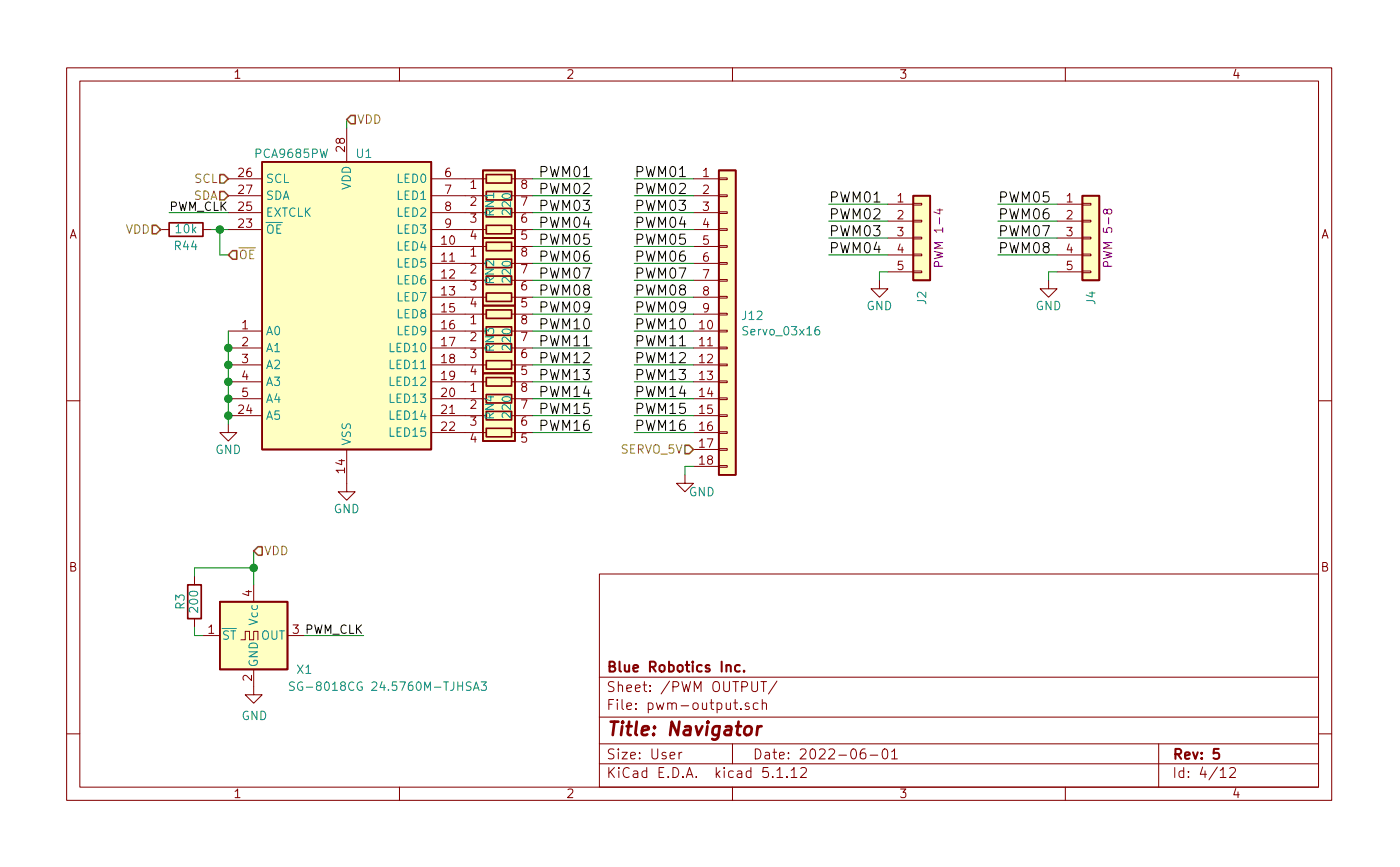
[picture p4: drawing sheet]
<svg xmlns="http://www.w3.org/2000/svg" width="210mm" height="130mm" viewBox="0 0 210 130" stroke-linecap="round" stroke-linejoin="round" font-family="sans-serif">
<g fill="none" stroke="#840000" stroke-width=".15">
<path d="M10 10.2h190v110h-190zM12 12.2h186v106h-186zM52.1 19.2v5.1M60 10.2v2M110 10.2v2M160 10.2v2M24.1 34.5h1.3M30.5 34.5h1.2M34.3 26.8h5.1M34.3 29.4h5.1M34.3 31.9h5.1M34.3 34.5h5.1"/>
<path d="M64.8 26.8h8.2M64.8 29.4h7.6M64.8 31.9h7.6M64.8 34.5h8.2M64.8 37h8.2M64.8 39.5h7.6M76.8 26.8h3.2M76.8 29.4h3.2M76.8 31.9h3.2M76.8 34.5h3.2M76.8 37h3.2M76.8 39.5h3.2"/>
<path d="M104.1 26.8h3.8M104.1 29.4h3.8M104.1 31.9h3.8M104.1 34.5h3.8M104.1 37h3.8M104.1 39.5h3.8M107.9 39.4h1.3v.3h-1.3zM107.9 36.9h1.3v.2h-1.3zM107.9 34.3h1.3v.3h-1.3zM107.9 31.8h1.3v.3h-1.3zM107.9 29.3h1.3v.2h-1.3zM107.9 26.7h1.3v.3h-1.3z"/>
<path d="M133.3 30.7h3.9M133.3 33.2h3.9M133.3 35.7h3.9M133.3 38.3h3.9M137.2 38.2h1.2v.2h-1.2zM137.2 33.1h1.2v.2h-1.2zM137.2 30.5h1.2v.3h-1.2zM137.2 35.6h1.2v.3h-1.2zM158.7 30.7h3.9M158.7 33.2h3.9M158.7 35.7h3.9M158.7 38.3h3.9"/>
<path d="M162.6 38.2h1.2v.2h-1.2zM162.6 33.1h1.2v.2h-1.2zM162.6 30.5h1.2v.3h-1.2zM162.6 35.6h1.2v.3h-1.2zM34.3 49.7h5.1M34.3 52.2h5.1M34.3 54.8h5.1M34.3 57.3h5.1M34.3 59.9h5.1M64.8 42.1h7.6M64.8 44.6h8.2M64.8 47.2h8.2"/>
<path d="M64.8 49.7h7.6M64.8 52.2h7.6M64.8 54.8h8.2M64.8 57.3h8.2M64.8 59.9h7.6M76.8 42.1h3.2M76.8 44.6h3.2M76.8 47.2h3.2M76.8 49.7h3.2M76.8 52.2h3.2M76.8 54.8h3.2M76.8 57.3h3.2"/>
<path d="M76.8 59.9h3.2M104.1 42.1h3.8M104.1 44.6h3.8M104.1 47.2h3.8M104.1 49.7h3.8M104.1 52.2h3.8M104.1 54.8h3.8M104.1 57.3h3.8M104.1 59.9h3.8M107.9 59.7h1.3v.3h-1.3zM107.9 57.2h1.3v.3h-1.3zM107.9 54.7h1.3v.2h-1.3z"/>
<path d="M107.9 52.1h1.3v.3h-1.3zM107.9 49.6h1.3v.2h-1.3zM107.9 47h1.3v.3h-1.3zM107.9 44.5h1.3v.3h-1.3zM107.9 42h1.3v.2h-1.3zM132.1 42.1v1.3h-1.3l1.3 1.2 1.2-1.2h-1.2M133.3 40.8h3.9M137.2 40.7h1.2v.2h-1.2zM157.5 42.1v1.3h1.2l-1.2 1.2-1.3-1.2h1.3M158.7 40.8h3.9M162.6 40.7h1.2v.2h-1.2zM10 60.2h2"/>
<path d="M34.3 63.7v1.2h1.3l-1.3 1.3-1.3-1.3h1.3M34.3 62.4h5.1M52.1 67.5v6.3h1.2l-1.2 1.3-1.3-1.3h1.3M64.8 62.4h7.6M64.8 64.9h8.2M76.8 62.4h3.2M76.8 64.9h3.2M102.9 71.3v1.3h1.2l-1.2 1.2-1.3-1.2h1.3M104.1 62.4h3.8M104.1 64.9h3.8M104.1 67.5h3.8M104.1 70h3.8"/>
<path d="M107.9 69.9h1.3v.3h-1.3zM107.9 67.4h1.3v.2h-1.3zM107.9 64.8h1.3v.3h-1.3zM107.9 62.3h1.3v.2h-1.3zM198 60.2h2M29.2 86.5v1.3M29.2 92.9v1.3M30.5 95.4h2.5M36.2 96.1h.6v-1.3h.7v1.3h.6v-1.3h.6v1.3M38.1 87.8v2.5M43.2 95.4h2.5M90 86.2h108v32h-108z"/>
<path d="M10 110.2h2M38.1 100.5v3.8h1.3l-1.3 1.3-1.3-1.3h1.3M60 118.2v2M90 114.7h108M90 111.7h108M90 107.7h108M90 101.7h108M102 113v.9M102.4 113h-.3l-.1 .2M110 111.7v3M110 118.2v2M111.3 106.4v.1h-.1l.1-.1v.1"/>
<path d="M112.5 105.6l-.4-.1-.2 .3a.48 .48 0 0 0 .6 .3v.1v.3h-.2h-.4M113.8 105.6a.53 .53 0 0 0-.6 .1v.7a.53 .53 0 0 0 .6 .1M114.3 102.3h.8M114.5 105.7a.38 .38 0 0 1 .6 0v.8M114.5 105v1.5M114.7 102.3v1.5M116.7 115.7l.4-.5v1.5M116.7 116.7h.9M116.7 102.3l-1.3 1.9M118.2 116.6l.1 .1h-.1h-.1l.1-.1v.1M118.8 115.7l.5-.5v1.5M118.8 116.7h.9"/>
<path d="M120.3 115.4l.2-.2h.3l.3 .2v.3v.2l-.9 .8h.9M129.9 112.4a.62 .62 0 0 0-.7 .7v.6a.48 .48 0 0 0 .8 .1 .61 .61 0 0 0-.1-.7l-.4-.1-.3 .3M130.7 113.4h1.1M132.6 112.6a.37 .37 0 0 1 .4-.2 .37 .37 0 0 1 .3 .3v.3a.72 .72 0 0 1-.3 .9l-.4-.1-.1-.4zM133.9 112.9l.4-.5v1.5M133.9 113.9h.9M160 118.2v2M174 111.7v6.5M183.3 115.7l.4-.5v1.5M183.3 116.7h.8M184.7 115.4l.2-.2 .5 .1a.4 .4 0 0 1 .1 .6l-.9 .8h.9M198 110.2h2"/>
</g>
<path d="M111.1 99.9l-.4-.1-.3 .3 .1 .6 .2 .1h.4M111.7 100.7l.1 .1h-.1v-.1v.1M183 112.4h-.7l-.1 .8a.62 .62 0 0 1 .8-.1l.1 .2-.1 .5-.2 .1h-.3l-.3-.1" fill="none" stroke="#840000" stroke-width=".3"/>
<path d="M112.1 109.1a.54 .54 0 0 1 .8 .3l-.1 .6a.56 .56 0 0 1-.5 .4 .56 .56 0 0 1-.5-.4v-.6zM113.8 109l-.2 1.4M114.4 109a.55 .55 0 0 0-.7 .4" fill="none" stroke="#840000" stroke-width=".41"/>
<g fill="#ffffc2" stroke="#ffffc2" stroke-width=".15">
<path d="M72.5 25.6h4.8v10.1h-4.8z"/>
<path d="M72.5 35.7h4.8v10.2h-4.8z"/>
<path d="M72.5 45.9h4.8v10.2h-4.8z"/>
<path d="M72.5 56.1h4.8v10.1h-4.8z"/>
<path d="M39.4 24.3h25.4v43.2h-25.4z"/>
<path d="M107.9 25.6h2.6v45.7h-2.6z"/>
<path d="M33 90.3h10.2v10.2h-10.2z"/>
<path d="M162.6 29.4h2.5v12.7h-2.5z"/>
<path d="M137.2 29.4h2.5v12.7h-2.5z"/>
</g>
<g fill="none" stroke="#840000" stroke-width=".25">
<path d="M25.4 33.5h5.1v2h-5.1zM39.4 24.3h25.4v43.2h-25.4zM72.5 25.6h4.8v10.1h-4.8zM72.5 35.7h4.8v10.2h-4.8zM73 26.2h3.8v1.3h-3.8zM73 28.8h3.8v1.2h-3.8zM73 31.3h3.8v1.3h-3.8zM73 33.8h3.8v1.3h-3.8zM73 36.4h3.8v1.2h-3.8zM73 38.9h3.8v1.3h-3.8zM107.9 25.6h2.6v45.7h-2.6zM137.2 29.4h2.5v12.7h-2.5z"/>
<path d="M162.6 29.4h2.5v12.7h-2.5zM72.5 45.9h4.8v10.2h-4.8zM72.5 56.1h4.8v10.1h-4.8zM73 41.5h3.8v1.2h-3.8zM73 44h3.8v1.3h-3.8zM73 46.5h3.8v1.3h-3.8zM73 49.1h3.8v1.2h-3.8zM73 51.6h3.8v1.3h-3.8zM73 54.2h3.8v1.2h-3.8zM73 56.7h3.8v1.3h-3.8zM73 59.2h3.8v1.3h-3.8zM73 61.8h3.8v1.2h-3.8z"/>
<path d="M73 64.3h3.8v1.3h-3.8zM28.2 87.8h2v5.1h-2zM33 90.3h10.2v10.2h-10.2z"/>
</g>
<path d="M123 49h-.2a.79 .79 0 0 0-.2 1.3l.5-.1v-.6a.4 .4 0 0 0-.7 .2M44.2 102.5l-.5-.1-.2 .2 .1 .3 .5 .3v.3a.56 .56 0 0 1-.6 .1M45.4 102.5a.59 .59 0 0 0-.7 .5 .59 .59 0 0 0 .7 .6l.1-.5h-.3M71.1 103.7l.4-1.3 .5 1.3M71.2 103.3h.6M72.3 102.4h.8l-.5 .5 .4 .1 .1 .4-.3 .3h-.4l-.1-.2" fill="none" stroke="#008484" stroke-width=".15"/>
<path d="M141 40l-.1-.7h-.5l-.1 .2v.5h1.3M141.1 31.3v.8l-.8-.3M166.3 31.6l.2-.2h.3l.2 .2-.1 .4-.1 .1h-.4l-.1-.5-.3-.2-.3 .2v.3l.3 .2 .3-.2M166.4 40l-.1-.7h-.5l-.1 .2v.5h1.3" fill="none" stroke="#840084" stroke-width=".15"/>
<g fill="none" stroke="#008400" stroke-width=".15">
<path d="M52.1 18v1.2M25.4 31.9h8.9M31.7 34.5h2.6M33 34.5v3.8h1.3M80 34.5h8.9M80 31.9h8.9M80 26.8h8.9M80 29.4h8.9M80 37h8.9M80 39.5h8.9M95.2 34.5h8.9M95.2 31.9h8.9"/>
<path d="M95.2 26.8h8.9M95.2 29.4h8.9M95.2 37h8.9M95.2 39.5h8.9M124.5 30.7h8.8M124.5 38.3h8.8M124.5 35.7h8.8M124.5 33.2h8.8M149.9 30.7h8.8M149.9 38.3h8.8M149.9 35.7h8.8M149.9 33.2h8.8"/>
<path d="M34.3 49.7v14M80 42.1h8.9M80 59.9h8.9M80 57.3h8.9M80 54.8h8.9M80 52.2h8.9M80 49.7h8.9M80 47.2h8.9M80 44.6h8.9M95.2 42.1h8.9M95.2 59.9h8.9M95.2 57.3h8.9"/>
<path d="M95.2 54.8h8.9M95.2 52.2h8.9M95.2 49.7h8.9M95.2 47.2h8.9M95.2 44.6h8.9M133.3 40.8h-1.2v1.3M158.7 40.8h-1.2v1.3M80 64.9h8.9M80 62.4h8.9M95.2 64.9h8.9M95.2 62.4h8.9M104.1 70h-1.2v1.3"/>
<path d="M29.2 94.2v1.2h1.3M38.1 82.7v5.1M38.1 85.3h-8.9v1.2M45.7 95.4h8.9"/>
</g>
<path d="M52.7 17.3h.6v1.3h-.6l-.6-.6zM22.9 33.8h.6l.6 .7-.6 .6h-.6zM33 26.2h.7l.6 .6-.6 .7h-.7zM33 28.8h.7l.6 .6-.6 .6h-.7zM34.9 37.6h.7v1.3h-.7l-.6-.6zM102.9 66.9h.6l.6 .6-.6 .6h-.6zM38.7 82.1h.7v1.3h-.7l-.6-.7z" fill="none" stroke="#848400" stroke-width=".25"/>
<g fill="#008400" stroke="#008400" stroke-width=".25">
<circle cx="34.3" cy="57.3" r=".51"/>
<circle cx="34.3" cy="59.9" r=".51"/>
<circle cx="34.3" cy="54.8" r=".51"/>
<circle cx="34.3" cy="62.4" r=".51"/>
<circle cx="38.1" cy="85.3" r=".51"/>
<circle cx="33" cy="34.5" r=".51"/>
<circle cx="34.3" cy="52.2" r=".51"/>
</g>
<text font-size="2.8" fill="#840000" x="91" y="110.5">Title: Navigator</text>
<g font-size="2.1">
<text x="81.4" y="26.6">PWM01</text>
<text x="81.4" y="29.1">PWM02</text>
<text x="95.2" y="26.6">PWM01</text>
<text x="95.2" y="29.1">PWM02</text>
<text x="81.4" y="31.7">PWM03</text>
<text x="81.4" y="34.2">PWM04</text>
<text x="95.2" y="31.7">PWM03</text>
<text x="95.2" y="34.2">PWM04</text>
<text x="124.5" y="30.4">PWM01</text>
<text x="124.5" y="32.9">PWM02</text>
<text x="124.5" y="35.5">PWM03</text>
<text x="149.9" y="35.5">PWM07</text>
<text x="149.9" y="32.9">PWM06</text>
<text x="149.9" y="30.4">PWM05</text>
<text x="81.4" y="36.8">PWM05</text>
<text x="81.4" y="39.3">PWM06</text>
<text x="81.4" y="41.8">PWM07</text>
<text x="95.2" y="39.3">PWM06</text>
<text x="95.2" y="41.8">PWM07</text>
<text x="95.2" y="36.8">PWM05</text>
<text x="124.5" y="38">PWM04</text>
<text x="149.9" y="38">PWM08</text>
<text x="81.4" y="44.4">PWM08</text>
<text x="81.4" y="46.9">PWM09</text>
<text x="95.2" y="46.9">PWM09</text>
<text x="95.2" y="44.4">PWM08</text>
<text x="81.4" y="52">PWM11</text>
<text x="81.4" y="49.5">PWM10</text>
<text x="95.2" y="52">PWM11</text>
<text x="95.2" y="49.5">PWM10</text>
<text x="81.4" y="59.6">PWM14</text>
<text x="81.4" y="57.1">PWM13</text>
<text x="81.4" y="54.5">PWM12</text>
<text x="95.2" y="59.6">PWM14</text>
<text x="95.2" y="57.1">PWM13</text>
<text x="95.2" y="54.5">PWM12</text>
<text x="81.4" y="64.7">PWM16</text>
<text x="81.4" y="62.2">PWM15</text>
<text x="95.2" y="64.7">PWM16</text>
<text x="95.2" y="62.2">PWM15</text>
</g>
<g font-size="2.1" fill="#840000">
<text x="91" y="100.9">Blue Robotics Inc.</text>
<text x="91" y="106.6">File: pwm-output.sch</text>
<text x="91" y="103.9">Sheet: /PWM OUTPUT/</text>
<text x="91" y="116.8">KiCad E.D.A. kicad 5.1.12</text>
<text x="91" y="114">Size: User</text>
<text x="113" y="114">Date: 2022-06-01</text>
<text x="176" y="114">Rev: 5</text>
<text x="176" y="116.8">Id: 4/12</text>
</g>
<g font-size="1.8" fill="#840000">
<text x="35" y="11.8">1</text>
<text x="85" y="11.8">2</text>
<text x="135" y="11.8">3</text>
<text x="185" y="11.8">4</text>
<text x="51.8" y="22.7" transform="rotate(-90 51.8 22.7)">28</text>
<text x="35.9" y="26.6">26</text>
<text x="35.9" y="29.1">27</text>
<text x="66.8" y="26.6">6</text>
<text x="66.8" y="29.1">7</text>
<text x="70.6" y="28.4">1</text>
<text x="78.3" y="28.4">8</text>
<text x="105.6" y="26.6">1</text>
<text x="105.6" y="29.1">2</text>
<text x="10.4" y="35.8">A</text>
<text x="35.9" y="34.2">23</text>
<text x="35.9" y="31.7">25</text>
<text x="66.8" y="31.7">8</text>
<text x="66.8" y="34.2">9</text>
<text x="70.6" y="30.9">2</text>
<text x="70.6" y="33.5">3</text>
<text x="70.6" y="36">4</text>
<text x="78.3" y="36">5</text>
<text x="78.3" y="33.5">6</text>
<text x="78.3" y="30.9">7</text>
<text x="105.6" y="31.7">3</text>
<text x="105.6" y="34.2">4</text>
<text x="134.8" y="30.4">1</text>
<text x="134.8" y="32.9">2</text>
<text x="134.8" y="35.5">3</text>
<text x="160.2" y="30.4">1</text>
<text x="160.2" y="32.9">2</text>
<text x="160.2" y="35.5">3</text>
<text x="198.4" y="35.8">A</text>
<text x="66.3" y="36.8">10</text>
<text x="66.3" y="39.3">11</text>
<text x="66.3" y="41.8">12</text>
<text x="70.6" y="38.5">1</text>
<text x="70.6" y="41.1">2</text>
<text x="78.3" y="41.1">7</text>
<text x="78.3" y="38.5">8</text>
<text x="105.6" y="36.8">5</text>
<text x="105.6" y="39.3">6</text>
<text x="105.6" y="41.8">7</text>
<text x="134.8" y="38">4</text>
<text x="134.8" y="40.6">5</text>
<text x="160.2" y="38">4</text>
<text x="160.2" y="40.6">5</text>
<text x="66.3" y="44.4">13</text>
<text x="66.3" y="46.9">15</text>
<text x="70.6" y="43.6">3</text>
<text x="70.6" y="46.2">4</text>
<text x="78.3" y="46.2">5</text>
<text x="78.3" y="43.6">6</text>
<text x="105.6" y="44.4">8</text>
<text x="105.6" y="46.9">9</text>
<text x="36.3" y="49.5">1</text>
<text x="36.3" y="52">2</text>
<text x="66.3" y="49.5">16</text>
<text x="66.3" y="52">17</text>
<text x="70.6" y="48.7">1</text>
<text x="70.6" y="51.2">2</text>
<text x="70.6" y="53.8">3</text>
<text x="78.3" y="53.8">6</text>
<text x="78.3" y="51.2">7</text>
<text x="78.3" y="48.7">8</text>
<text x="105.1" y="49.5">10</text>
<text x="105.1" y="52">11</text>
<text x="36.3" y="54.5">3</text>
<text x="36.3" y="57.1">4</text>
<text x="36.3" y="59.6">5</text>
<text x="66.3" y="54.5">18</text>
<text x="66.3" y="57.1">19</text>
<text x="66.3" y="59.6">20</text>
<text x="70.6" y="56.3">4</text>
<text x="70.6" y="58.9">1</text>
<text x="78.3" y="56.3">5</text>
<text x="78.3" y="58.9">8</text>
<text x="105.1" y="54.5">12</text>
<text x="105.1" y="57.1">13</text>
<text x="105.1" y="59.6">14</text>
<text x="35.9" y="62.2">24</text>
<text x="66.3" y="62.2">21</text>
<text x="66.3" y="64.7">22</text>
<text x="70.6" y="61.4">2</text>
<text x="70.6" y="63.9">3</text>
<text x="78.3" y="63.9">6</text>
<text x="78.3" y="61.4">7</text>
<text x="105.1" y="62.2">15</text>
<text x="105.1" y="64.7">16</text>
<text x="51.8" y="71" transform="rotate(-90 51.8 71)">14</text>
<text x="70.6" y="66.5">4</text>
<text x="78.3" y="66.5">5</text>
<text x="105.1" y="67.2">17</text>
<text x="105.1" y="69.8">18</text>
<text x="10.4" y="85.8">B</text>
<text x="37.8" y="89.6" transform="rotate(-90 37.8 89.6)">4</text>
<text x="198.4" y="85.8">B</text>
<text x="31.3" y="95.2">1</text>
<text x="37.8" y="102.3" transform="rotate(-90 37.8 102.3)">2</text>
<text x="35" y="119.8">1</text>
<text x="85" y="119.8">2</text>
<text x="135" y="119.8">3</text>
<text x="185" y="119.8">4</text>
</g>
<g font-size="1.8" fill="#008484">
<text x="38.5" y="23.7">PCA9685PW</text>
<text x="53.6" y="23.7">U1</text>
<text x="39.9" y="27.5">SCL</text>
<text x="52.7" y="28.5" transform="rotate(-90 52.7 28.5)">VDD</text>
<text x="59.7" y="27.5">LED0</text>
<text x="26.5" y="35">10k</text>
<text x="39.9" y="35.1">OE</text>
<text x="39.9" y="32.6">EXTCLK</text>
<text x="39.9" y="30">SDA</text>
<text x="59.7" y="30">LED1</text>
<text x="59.7" y="32.6">LED2</text>
<text x="59.7" y="35.1">LED3</text>
<text x="74.2" y="32.4" transform="rotate(-90 74.2 32.4)">RN1</text>
<text x="76.8" y="32.1" transform="rotate(-90 76.8 32.1)">220</text>
<text x="26.3" y="37.6">R44</text>
<text x="59.7" y="37.6">LED4</text>
<text x="59.7" y="40.2">LED5</text>
<text x="59.7" y="42.7">LED6</text>
<text x="59.7" y="45.3">LED7</text>
<text x="59.7" y="47.8">LED8</text>
<text x="74.2" y="42.6" transform="rotate(-90 74.2 42.6)">RN2</text>
<text x="76.8" y="42.3" transform="rotate(-90 76.8 42.3)">220</text>
<text x="130.1" y="46.6">GND</text>
<text x="139.1" y="45.7" transform="rotate(-90 139.1 45.7)">J2</text>
<text x="155.5" y="46.6">GND</text>
<text x="164.5" y="45.7" transform="rotate(-90 164.5 45.7)">J4</text>
<text x="39.9" y="50.3">A0</text>
<text x="39.9" y="52.9">A1</text>
<text x="58.8" y="52.9">LED10</text>
<text x="59.7" y="50.3">LED9</text>
<text x="74.2" y="52.7" transform="rotate(-90 74.2 52.7)">RN3</text>
<text x="76.8" y="52.5" transform="rotate(-90 76.8 52.5)">220</text>
<text x="111.5" y="48.1">J12</text>
<text x="111.9" y="50.4">Servo_03x16</text>
<text x="39.9" y="55.4">A2</text>
<text x="39.9" y="58">A3</text>
<text x="58.8" y="55.4">LED11</text>
<text x="58.8" y="58">LED12</text>
<text x="39.9" y="63">A5</text>
<text x="39.9" y="60.5">A4</text>
<text x="58.8" y="60.5">LED13</text>
<text x="58.8" y="63">LED14</text>
<text x="58.8" y="65.6">LED15</text>
<text x="74.2" y="62.9" transform="rotate(-90 74.2 62.9)">RN4</text>
<text x="76.8" y="62.6" transform="rotate(-90 76.8 62.6)">220</text>
<text x="32.3" y="68.2">GND</text>
<text x="52.7" y="67" transform="rotate(-90 52.7 67)">VSS</text>
<text x="50.1" y="77.1">GND</text>
<text x="103.5" y="74.5">GND</text>
<text x="27.7" y="91.5" transform="rotate(-90 27.7 91.5)">R3</text>
<text x="29.8" y="91.8" transform="rotate(-90 29.8 91.8)">200</text>
<text x="38.7" y="93.8" transform="rotate(-90 38.7 93.8)">Vcc</text>
<text x="33.3" y="96.1">ST</text>
<text x="38.7" y="100.3" transform="rotate(-90 38.7 100.3)">GND</text>
<text x="39.2" y="96.1">OUT</text>
<text x="44.7" y="101.2">X1</text>
<text x="45.5" y="103.7">SG-8018CG 24.5760M-TJHSA3</text>
<text x="36.3" y="108.1">GND</text>
</g>
<g font-size="1.8" fill="#848400">
<text x="53.6" y="18.6">VDD</text>
<text x="29.2" y="27.5">SCL</text>
<text x="18.9" y="35.1">VDD</text>
<text x="29" y="30">SDA</text>
<text x="35.8" y="38.9">OE</text>
<text x="93.3" y="68.1">SERVO_5V</text>
<text x="39.6" y="83.4">VDD</text>
</g>
<g font-size="1.8">
<text x="25.4" y="31.7">PWM_CLK</text>
<text x="44" y="95.2">3 PWM_CLK</text>
</g>
<g font-size="1.8" fill="#840084">
<text x="141.7" y="39.4" transform="rotate(-90 141.7 39.4)">PWM 1-4</text>
<text x="167.1" y="39.4" transform="rotate(-90 167.1 39.4)">PWM 5-8</text>
</g>
</svg>
